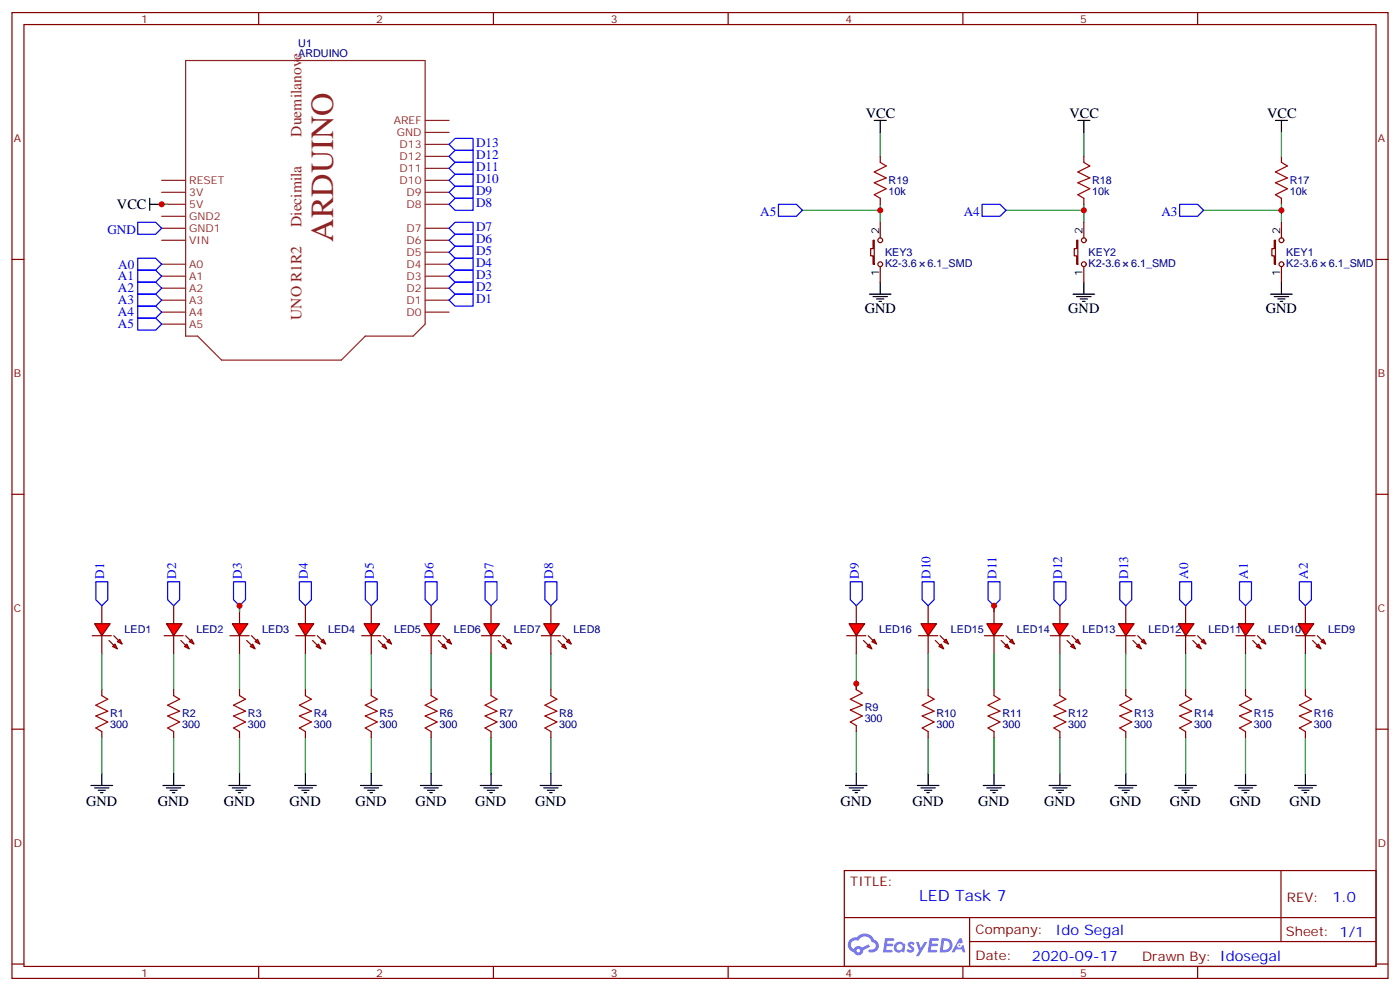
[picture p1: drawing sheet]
<svg xmlns="http://www.w3.org/2000/svg" width="412mm" height="292mm" viewBox="0 0 412 292" stroke-linecap="round" stroke-linejoin="round" font-family="sans-serif">
<g fill="none" stroke="#870000" stroke-width=".35">
<path d="M3.5 3.7h405.4v284.3h-405.4zM7.1 7.2h398.2v277.3h-398.2zM76.2 3.7v3.5M145.3 3.7v3.5M214.5 3.7v3.5M283.6 3.7v3.5M352.8 3.7v3.5M3.5 76.4h3.6M405.3 76.4h3.6M3.5 145.5h3.6M405.3 145.5h3.6M3.5 214.7h3.6"/>
<path d="M405.3 214.7h3.6M248.7 256.3h156.6v28.2h-156.6zM377.3 256.3v20.9M248.7 270.1h156.5M285.6 277.2h119.6M285.6 270.1v14.2M3.5 283.8h3.6M76.2 284.5v3.5M145.3 284.5v3.5M214.5 284.5v3.5M283.6 284.5v3.5M352.8 284.5v3.5"/>
<path d="M405.3 283.8h3.6"/>
</g>
<g fill="#5487ff">
<path d="M267.7 277.5a1.22 1.22 0 0 1 1.7 .2l-.4 .6a.47 .47 0 0 0-.3-.4 .47 .47 0 0 0-.5 .2l.1 .2a1.14 1.14 0 0 1 .8 1.8 1.14 1.14 0 0 1-1.9 0l-.2-.2 .5-.6 .7 .5a.29 .29 0 0 0 .3-.3 .29 .29 0 0 0-.2-.3 1.04 1.04 0 0 1-.6-1.7z"/>
<path d="M260.7 276.2h2.4l.3 .2-.2 .5-1.8 .1-.1 .8h1.5l.3 .4-.3 .4h-1.6l-.2 1.1h1.7l.2 .3-.2 .3-2.6 .1z"/>
<path d="M273.8 276.2h2.4l.3 .2-.1 .5-1.8 .1-.2 .8h1.6l.3 .4-.4 .4-1.6-.1-.1 1.1 1.7 .1 .2 .3-.2 .3-2.6 .1z"/>
<path d="M282.6 276.2h.7l.3 1.3-.6 .3a.69 .69 0 0 0-1 .3 .69 .69 0 0 0 .4 .9 .69 .69 0 0 0 .9-.6l.5-.2 .6 2.2h-.8l-.2-.9h-1.8l-.5 .9h-.8z"/>
<path d="M269.8 277.3h.8l.6 1.8 1.1-1.8h.9l-2.6 4.2h-.8l.9-1.5z"/>
<path d="M277.4 276.2l-.6 4.2h1.3a2.11 2.11 0 0 0 2.5-2.1 2.11 2.11 0 0 0-2.5-2.1zM278.1 277a1.39 1.39 0 0 1 1.7 1.4 1.39 1.39 0 0 1-1.8 1.2h-.3z"/>
<path d="M263.7 277.8a1.54 1.54 0 0 0-.1 2.2 1.54 1.54 0 0 0 2.2 .1l.6 .3 .3-2.3-.2-.3h-.4a1.49 1.49 0 0 0-2.4 0zM264 278.8a.94 .94 0 0 1 1.8 0 .94 .94 0 0 1-1.8 0z"/>
<path d="M250.4 276.6a2.18 2.18 0 0 0 1.1 3.7 1.44 1.44 0 0 0 1.6 .9 1.44 1.44 0 0 0 1.2-1.4l2-1.1-.5-.7-1.9 1a1.47 1.47 0 0 0-2.4 .4 1.39 1.39 0 0 1-.7-1.9 1.39 1.39 0 0 1 2-.5 2.12 2.12 0 0 1 2.2-1.3 2.12 2.12 0 0 1 1.9 1.7 1.14 1.14 0 0 1 1.1 1.4 1.14 1.14 0 0 1-1.7 .7 .43 .43 0 0 0-.5 .4 .43 .43 0 0 0 .4 .5 1.98 1.98 0 0 0 2.5-1.2 1.98 1.98 0 0 0-1.2-2.6 3.1 3.1 0 0 0-5.3-.6l-.9 .1zM252.3 279.9a.55 .55 0 0 1 1.1 0 .55 .55 0 0 1-1.1 0z"/>
<circle cx="282.6" cy="278.3" r=".26"/>
</g>
<g fill="none" stroke="#8c2424" stroke-width=".35">
<path d="M54.7 17.8h70.5v77.6l-3.5 3.6h-14.1l-7.1 7h-35.2l-7.1-7h-3.5zM125.2 39h7.1M125.2 35.5h7.1M47.6 56.6h7.1M47.6 53.1h7.1M125.2 56.6h7.1M125.2 53.1h7.1M125.2 49.6h7.1M125.2 46h7.1M125.2 42.5h7.1M47.6 77.8h7.1M47.6 70.7h7.1"/>
<path d="M47.6 67.2h7.1M47.6 60.1h7.1M47.6 63.7h7.1M125.2 77.8h7.1M125.2 74.3h7.1M125.2 70.7h7.1M125.2 67.2h7.1M125.2 60.1h7.1M47.6 91.9h7.1M47.6 88.4h7.1M47.6 84.8h7.1M47.6 81.3h7.1"/>
<path d="M47.6 95.4h7.1M125.2 91.9h7.1M125.2 88.4h7.1M125.2 84.8h7.1M125.2 81.3h7.1"/>
</g>
<path d="M292.8 178.3v1.8" fill="none" stroke="#008700" stroke-width=".35"/>
<g fill="#f00" stroke="#870000" stroke-width=".35">
<path d="M382.4 183.6h4.6l-2.5 3.5z"/>
<path d="M381.7 187.1h5.6z"/>
</g>
<g fill="#870000" stroke="#870000" stroke-width=".35">
<path d="M388.1 187.1l1.4 1.5z"/>
<path d="M386.6 188.6l1.5 1.4z"/>
</g>
<g fill="#f00" stroke="#870000" stroke-width=".35">
<path d="M389.1 188.9l.7-.7 .7 1.4z"/>
<path d="M387.7 190.3l.7-.7 .7 1.4z"/>
</g>
<path d="M384.5 178.3v5.3M384.5 187.1v5.3" fill="none" stroke="#870000" stroke-width=".35"/>
<path d="M381.4 231.2h6.3M382.4 232h4.2M383.5 232.7h2.1M384.2 233.4h.7M384.5 227.7v3.5" fill="none" stroke="#000" stroke-width=".35"/>
<path d="M384.5 192.4v10.6M384.5 217.1v10.6" fill="none" stroke="#008700" stroke-width=".35"/>
<path d="M382.8 171.3h3.5v5.3l-1.8 1.7-1.7-1.7z" fill="none" stroke="#00f" stroke-width=".35"/>
<g fill="#f00" stroke="#870000" stroke-width=".35">
<path d="M364.8 183.6h4.6l-2.5 3.5z"/>
<path d="M364.1 187.1h5.6z"/>
</g>
<g fill="#870000" stroke="#870000" stroke-width=".35">
<path d="M370.4 187.1l1.4 1.5z"/>
<path d="M369 188.6l1.4 1.4z"/>
</g>
<g fill="#f00" stroke="#870000" stroke-width=".35">
<path d="M371.5 188.9l.7-.7 .7 1.4z"/>
<path d="M370.8 189.6l.7 1.4-1.4-.7z"/>
</g>
<path d="M366.9 178.3v5.3M366.9 187.1v5.3" fill="none" stroke="#870000" stroke-width=".35"/>
<path d="M363.7 231.2h6.4M364.8 232h4.2M365.8 232.7h2.1M366.5 233.4h.7M366.9 227.7v3.5" fill="none" stroke="#000" stroke-width=".35"/>
<path d="M366.9 192.4v10.6M366.9 217.1v10.6" fill="none" stroke="#008700" stroke-width=".35"/>
<path d="M365.1 171.3h3.6v5.3l-1.8 1.7-1.8-1.7z" fill="none" stroke="#00f" stroke-width=".35"/>
<g fill="#f00" stroke="#870000" stroke-width=".35">
<path d="M347.1 183.6h4.6l-2.5 3.5z"/>
<path d="M346.4 187.1h5.7z"/>
</g>
<g fill="#870000" stroke="#870000" stroke-width=".35">
<path d="M352.8 187.1l1.4 1.5z"/>
<path d="M351.4 188.6l1.4 1.4z"/>
</g>
<g fill="#f00" stroke="#870000" stroke-width=".35">
<path d="M353.8 188.9l.7-.7 .7 1.4z"/>
<path d="M352.4 190.3l.7-.7 .7 1.4z"/>
</g>
<path d="M349.2 178.3v5.3M349.2 187.1v5.3" fill="none" stroke="#870000" stroke-width=".35"/>
<path d="M346.1 231.2h6.3M347.1 232h4.3M348.2 232.7h2.1M348.9 233.4h.7M349.2 227.7v3.5" fill="none" stroke="#000" stroke-width=".35"/>
<path d="M349.2 192.4v10.6M349.2 217.1v10.6" fill="none" stroke="#008700" stroke-width=".35"/>
<path d="M347.5 171.3h3.5v5.3l-1.8 1.7-1.7-1.7z" fill="none" stroke="#00f" stroke-width=".35"/>
<g fill="#f00" stroke="#870000" stroke-width=".35">
<path d="M329.5 183.6h4.6l-2.5 3.5z"/>
<path d="M328.8 187.1h5.6z"/>
</g>
<g fill="#870000" stroke="#870000" stroke-width=".35">
<path d="M335.1 187.1l1.4 1.5z"/>
<path d="M333.7 188.6l1.4 1.4z"/>
</g>
<g fill="#f00" stroke="#870000" stroke-width=".35">
<path d="M336.2 188.9l.7-.7 .7 1.4z"/>
<path d="M334.8 190.3l.7-.7 .7 1.4z"/>
</g>
<path d="M331.6 178.3v5.3M331.6 187.1v5.3" fill="none" stroke="#870000" stroke-width=".35"/>
<path d="M328.4 231.2h6.4M329.5 232h4.2M330.6 232.7h2.1M331.3 233.4h.7M331.6 227.7v3.5" fill="none" stroke="#000" stroke-width=".35"/>
<path d="M331.6 192.4v10.6M331.6 217.1v10.6" fill="none" stroke="#008700" stroke-width=".35"/>
<path d="M329.8 171.3h3.6v5.3l-1.8 1.7-1.8-1.7z" fill="none" stroke="#00f" stroke-width=".35"/>
<g fill="#f00" stroke="#870000" stroke-width=".35">
<path d="M310.1 183.6h4.6l-2.5 3.5z"/>
<path d="M309.4 187.1h5.6z"/>
</g>
<g fill="#870000" stroke="#870000" stroke-width=".35">
<path d="M315.7 187.1l1.4 1.5z"/>
<path d="M314.3 188.6l1.4 1.4z"/>
</g>
<g fill="#f00" stroke="#870000" stroke-width=".35">
<path d="M316.8 188.9l.7-.7 .7 1.4z"/>
<path d="M316.1 189.6l.7 1.4-1.4-.7z"/>
</g>
<path d="M312.2 178.3v5.3M312.2 187.1v5.3" fill="none" stroke="#870000" stroke-width=".35"/>
<path d="M309 231.2h6.4M310.1 232h4.2M311.1 232.7h2.2M311.9 233.4h.7M312.2 227.7v3.5" fill="none" stroke="#000" stroke-width=".35"/>
<path d="M312.2 192.4v10.6M312.2 217.1v10.6" fill="none" stroke="#008700" stroke-width=".35"/>
<path d="M310.4 171.3h3.6v5.3l-1.8 1.7-1.8-1.7z" fill="none" stroke="#00f" stroke-width=".35"/>
<g fill="#f00" stroke="#870000" stroke-width=".35">
<path d="M290.7 183.6h4.6l-2.5 3.5z"/>
<path d="M290 187.1h5.6z"/>
</g>
<g fill="#870000" stroke="#870000" stroke-width=".35">
<path d="M296.3 187.1l1.4 1.5z"/>
<path d="M294.9 188.6l1.4 1.4z"/>
</g>
<g fill="#f00" stroke="#870000" stroke-width=".35">
<path d="M298.1 188.2l.7 1.4-1.4-.7z"/>
<path d="M296.7 189.6l.7 1.4-1.4-.7z"/>
</g>
<path d="M292.8 178.3v5.3M292.8 187.1v5.3" fill="none" stroke="#870000" stroke-width=".35"/>
<path d="M289.6 231.2h6.4M290.7 232h4.2M291.7 232.7h2.2M292.5 233.4h.7M292.8 227.7v3.5" fill="none" stroke="#000" stroke-width=".35"/>
<path d="M292.8 192.4v10.6M292.8 217.1v10.6" fill="none" stroke="#008700" stroke-width=".35"/>
<path d="M291 171.3h3.6v5.3l-1.8 1.7-1.8-1.7z" fill="none" stroke="#00f" stroke-width=".35"/>
<g fill="#f00" stroke="#870000" stroke-width=".35">
<path d="M271.3 183.6h4.6l-2.5 3.5z"/>
<path d="M270.6 187.1h5.6z"/>
</g>
<g fill="#870000" stroke="#870000" stroke-width=".35">
<path d="M276.9 187.1l1.4 1.5z"/>
<path d="M275.5 188.6l1.4 1.4z"/>
</g>
<g fill="#f00" stroke="#870000" stroke-width=".35">
<path d="M278 188.9l.7-.7 .7 1.4z"/>
<path d="M276.6 190.3l.7-.7 .7 1.4z"/>
</g>
<path d="M273.4 178.3v5.3M273.4 187.1v5.3" fill="none" stroke="#870000" stroke-width=".35"/>
<path d="M249.1 231.2h6.3M250.1 232h4.3M251.2 232.7h2.1M251.9 233.4h.7M252.2 227.7v3.5M270.2 231.2h6.4M271.3 232h4.2M272.3 232.7h2.2M273 233.4h.8M273.4 227.7v3.5" fill="none" stroke="#000" stroke-width=".35"/>
<path d="M252.2 192.4v10.6M273.4 192.4v10.6M252.2 215.4v12.3M273.4 217.1v10.6" fill="none" stroke="#008700" stroke-width=".35"/>
<path d="M250.5 171.3h3.5v5.3l-1.8 1.7-1.7-1.7zM271.6 171.3h3.6v5.3l-1.8 1.7-1.8-1.7z" fill="none" stroke="#00f" stroke-width=".35"/>
<g fill="#f00" stroke="#870000" stroke-width=".35">
<path d="M250.1 183.6h4.6l-2.5 3.5z"/>
<path d="M249.4 187.1h5.7z"/>
</g>
<g fill="#870000" stroke="#870000" stroke-width=".35">
<path d="M255.8 187.1l1.4 1.5z"/>
<path d="M254.4 188.6l1.4 1.4z"/>
</g>
<g fill="#f00" stroke="#870000" stroke-width=".35">
<path d="M256.8 188.9l.7-.7 .7 1.4z"/>
<path d="M256.1 189.6l.7 1.4-1.4-.7z"/>
</g>
<path d="M252.2 178.3v5.3M252.2 187.1v5.3" fill="none" stroke="#870000" stroke-width=".35"/>
<g fill="#f00" stroke="#870000" stroke-width=".35">
<path d="M27.9 183.6h4.6l-2.5 3.5z"/>
<path d="M27.2 187.1h5.6z"/>
</g>
<g fill="#870000" stroke="#870000" stroke-width=".35">
<path d="M33.5 187.1l1.4 1.5z"/>
<path d="M32.1 188.6l1.4 1.4z"/>
</g>
<g fill="#f00" stroke="#870000" stroke-width=".35">
<path d="M34.6 188.9l.7-.7 .7 1.4z"/>
<path d="M33.2 190.3l.7-.7 .7 1.4z"/>
</g>
<path d="M30 178.3v5.3M30 187.1v5.3M30 203v1.8M30 215.4v1.7" fill="none" stroke="#870000" stroke-width=".35"/>
<path d="M26.8 231.2h6.4M27.9 232h4.2M28.9 232.7h2.1M29.6 233.4h.7M30 227.7v3.5M48 231.2h6.3M49 232h4.3M50.1 232.7h2.1M50.8 233.4h.7M51.2 227.7v3.5" fill="none" stroke="#000" stroke-width=".35"/>
<path d="M30 204.8l1.7 1-3.5 1.8 3.5 1.8-3.5 1.4 3.5 1.7-3.5 1.8 1.8 1.1" fill="none" stroke="#a10000" stroke-width=".35"/>
<path d="M30 192.4v10.6M51.2 192.4v10.6M30 217.1v10.6M51.2 217.1v10.6" fill="none" stroke="#008700" stroke-width=".35"/>
<path d="M28.2 171.3h3.5v5.3l-1.7 1.7-1.8-1.7zM49.4 171.3h3.5v5.3l-1.7 1.7-1.8-1.7z" fill="none" stroke="#00f" stroke-width=".35"/>
<g fill="#f00" stroke="#870000" stroke-width=".35">
<path d="M49 183.6h4.6l-2.4 3.5z"/>
<path d="M48.3 187.1h5.7z"/>
</g>
<g fill="#870000" stroke="#870000" stroke-width=".35">
<path d="M54.7 187.1l1.4 1.5z"/>
<path d="M53.3 188.6l1.4 1.4z"/>
</g>
<g fill="#f00" stroke="#870000" stroke-width=".35">
<path d="M55.7 188.9l.7-.7 .7 1.4z"/>
<path d="M55 189.6l.7 1.4-1.4-.7z"/>
</g>
<path d="M51.2 178.3v5.3M51.2 187.1v5.3" fill="none" stroke="#870000" stroke-width=".35"/>
<path d="M68.8 171.3h3.5v5.3l-1.7 1.7-1.8-1.7z" fill="none" stroke="#00f" stroke-width=".35"/>
<path d="M70.6 192.4v10.6M70.6 217.1v10.6" fill="none" stroke="#008700" stroke-width=".35"/>
<path d="M67.4 231.2h6.3M68.4 232h4.3M69.5 232.7h2.1M70.2 233.4h.7M70.6 227.7v3.5" fill="none" stroke="#000" stroke-width=".35"/>
<g fill="#f00" stroke="#870000" stroke-width=".35">
<path d="M68.4 183.6h4.6l-2.4 3.5z"/>
<path d="M67.7 187.1h5.7z"/>
</g>
<g fill="#870000" stroke="#870000" stroke-width=".35">
<path d="M74.1 187.1l1.4 1.5z"/>
<path d="M72.7 188.6l1.4 1.4z"/>
</g>
<g fill="#f00" stroke="#870000" stroke-width=".35">
<path d="M75.1 188.9l.7-.7 .8 1.4z"/>
<path d="M73.7 190.3l.7-.7 .7 1.4z"/>
</g>
<path d="M70.6 178.3v5.3M70.6 187.1v5.3" fill="none" stroke="#870000" stroke-width=".35"/>
<path d="M88.2 171.3h3.5v5.3l-1.7 1.7-1.8-1.7z" fill="none" stroke="#00f" stroke-width=".35"/>
<path d="M90 192.4v10.6M90 217.1v10.6" fill="none" stroke="#008700" stroke-width=".35"/>
<path d="M86.8 231.2h6.3M87.8 232h4.3M88.9 232.7h2.1M89.6 233.4h.7M90 227.7v3.5" fill="none" stroke="#000" stroke-width=".35"/>
<g fill="#f00" stroke="#870000" stroke-width=".35">
<path d="M87.8 183.6h4.6l-2.4 3.5z"/>
<path d="M87.1 187.1h5.7z"/>
</g>
<g fill="#870000" stroke="#870000" stroke-width=".35">
<path d="M93.5 187.1l1.4 1.5z"/>
<path d="M92.1 188.6l1.4 1.4z"/>
</g>
<g fill="#f00" stroke="#870000" stroke-width=".35">
<path d="M94.5 188.9l.7-.7 .8 1.4z"/>
<path d="M93.8 189.6l.7 1.4-1.4-.7z"/>
</g>
<path d="M90 178.3v5.3M90 187.1v5.3" fill="none" stroke="#870000" stroke-width=".35"/>
<path d="M107.6 171.3h3.5v5.3l-1.7 1.7-1.8-1.7z" fill="none" stroke="#00f" stroke-width=".35"/>
<path d="M109.4 192.4v10.6M109.4 217.1v10.6" fill="none" stroke="#008700" stroke-width=".35"/>
<path d="M106.2 231.2h6.3M107.2 232h4.3M108.3 232.7h2.1M109 233.4h.7M109.4 227.7v3.5" fill="none" stroke="#000" stroke-width=".35"/>
<g fill="#f00" stroke="#870000" stroke-width=".35">
<path d="M107.2 183.6h4.6l-2.4 3.5z"/>
<path d="M106.5 187.1h5.7z"/>
</g>
<g fill="#870000" stroke="#870000" stroke-width=".35">
<path d="M112.9 187.1l1.4 1.5z"/>
<path d="M111.5 188.6l1.4 1.4z"/>
</g>
<g fill="#f00" stroke="#870000" stroke-width=".35">
<path d="M113.9 188.9l.8-.7 .7 1.4z"/>
<path d="M112.5 190.3l.7-.7 .7 1.4z"/>
</g>
<path d="M109.4 178.3v5.3M109.4 187.1v5.3" fill="none" stroke="#870000" stroke-width=".35"/>
<path d="M125.2 171.3h3.6v5.3l-1.8 1.7-1.8-1.7z" fill="none" stroke="#00f" stroke-width=".35"/>
<path d="M127 192.4v10.6M127 217.1v10.6" fill="none" stroke="#008700" stroke-width=".35"/>
<path d="M123.8 231.2h6.4M124.9 232h4.2M125.9 232.7h2.2M126.6 233.4h.8M127 227.7v3.5" fill="none" stroke="#000" stroke-width=".35"/>
<g fill="#f00" stroke="#870000" stroke-width=".35">
<path d="M124.9 183.6h4.6l-2.5 3.5z"/>
<path d="M124.2 187.1h5.6z"/>
</g>
<g fill="#870000" stroke="#870000" stroke-width=".35">
<path d="M130.5 187.1l1.4 1.5z"/>
<path d="M129.1 188.6l1.4 1.4z"/>
</g>
<g fill="#f00" stroke="#870000" stroke-width=".35">
<path d="M131.6 188.9l.7-.7 .7 1.4z"/>
<path d="M130.9 189.6l.7 1.4-1.4-.7z"/>
</g>
<path d="M127 178.3v5.3M127 187.1v5.3" fill="none" stroke="#870000" stroke-width=".35"/>
<path d="M142.9 171.3h3.5v5.3l-1.8 1.7-1.7-1.7z" fill="none" stroke="#00f" stroke-width=".35"/>
<path d="M144.6 192.4v10.6M144.6 217.1v10.6" fill="none" stroke="#008700" stroke-width=".35"/>
<path d="M141.5 231.2h6.3M142.5 232h4.3M143.6 232.7h2.1M144.3 233.4h.7M144.6 227.7v3.5" fill="none" stroke="#000" stroke-width=".35"/>
<g fill="#f00" stroke="#870000" stroke-width=".35">
<path d="M142.5 183.6h4.6l-2.5 3.5z"/>
<path d="M141.8 187.1h5.7z"/>
</g>
<g fill="#870000" stroke="#870000" stroke-width=".35">
<path d="M148.2 187.1l1.4 1.5z"/>
<path d="M146.8 188.6l1.4 1.4z"/>
</g>
<g fill="#f00" stroke="#870000" stroke-width=".35">
<path d="M149.2 188.9l.7-.7 .7 1.4z"/>
<path d="M148.5 189.6l.7 1.4-1.4-.7z"/>
</g>
<path d="M144.6 178.3v5.3M144.6 187.1v5.3" fill="none" stroke="#870000" stroke-width=".35"/>
<path d="M160.5 171.3h3.5v5.3l-1.7 1.7-1.8-1.7z" fill="none" stroke="#00f" stroke-width=".35"/>
<path d="M162.3 192.4v10.6M162.3 217.1v10.6" fill="none" stroke="#008700" stroke-width=".35"/>
<path d="M159.1 231.2h6.4M160.2 232h4.2M161.2 232.7h2.1M161.9 233.4h.7M162.3 227.7v3.5" fill="none" stroke="#000" stroke-width=".35"/>
<g fill="#f00" stroke="#870000" stroke-width=".35">
<path d="M160.2 183.6h4.5l-2.4 3.5z"/>
<path d="M159.5 187.1h5.6z"/>
</g>
<g fill="#870000" stroke="#870000" stroke-width=".35">
<path d="M165.8 187.1l1.4 1.5z"/>
<path d="M164.4 188.6l1.4 1.4z"/>
</g>
<g fill="#f00" stroke="#870000" stroke-width=".35">
<path d="M166.9 188.9l.7-.7 .7 1.4z"/>
<path d="M165.5 190.3l.7-.7 .7 1.4z"/>
</g>
<g fill="none" stroke="#870000" stroke-width=".35">
<path d="M259.3 46v1.8M259.3 58.4v1.7M319.3 46v1.8M319.3 58.4v1.7M377.5 46v1.8M377.5 58.4v1.7M257.2 70.7h.3v7.1h-.3v-2.5h-.7v-2.1h.7zM259.3 65.4v4.6M259.3 78.5v4.6M317.1 70.7h.4v7.1h-.4v-2.5h-.7v-2.1h.7zM319.3 65.4v4.6M319.3 78.5v4.6"/>
<path d="M375.4 70.7h.3v7.1h-.3v-2.5h-.8v-2.1h.8zM377.5 65.4v4.6M377.5 78.5v4.6M162.3 178.3v5.3M162.3 187.1v5.3M51.2 203v1.8M51.2 215.4v1.7M70.6 203v1.8M70.6 215.4v1.7M90 203v1.8M90 215.4v1.7M109.4 203v1.8"/>
<path d="M109.4 215.4v1.7M127 203v1.8M127 215.4v1.7M144.6 203v1.8M144.6 215.4v1.7M162.3 203v1.8M162.3 215.4v1.7M252.2 201.3v1.7M252.2 213.6v1.8M273.4 203v1.8M273.4 215.4v1.7M292.8 203v1.8"/>
<path d="M292.8 215.4v1.7M312.2 203v1.8M312.2 215.4v1.7M331.6 203v1.8M331.6 215.4v1.7M349.2 203v1.8M349.2 215.4v1.7M366.9 203v1.8M366.9 215.4v1.7M384.5 203v1.8M384.5 215.4v1.7"/>
<circle cx="259.3" cy="70.7" r=".71"/>
<circle cx="259.3" cy="77.8" r=".71"/>
<circle cx="319.3" cy="70.7" r=".71"/>
<circle cx="319.3" cy="77.8" r=".71"/>
<circle cx="377.5" cy="70.7" r=".71"/>
<circle cx="377.5" cy="77.8" r=".71"/>
</g>
<path d="M259.3 39v7M319.3 39v7M377.5 39v7M47.6 60.1h1.8M236.4 61.9h22.9M259.3 60.1v5.3M296.3 61.9h23M319.3 60.1v5.3M354.5 61.9h23M377.5 60.1v5.3M70.6 178.3v1.8" fill="none" stroke="#008700" stroke-width=".35"/>
<g fill="none" stroke="#00f" stroke-width=".35">
<path d="M132.3 56.6l1.8-1.7h5.2v3.5h-5.2zM132.3 53.1l1.8-1.8h5.2v3.6h-5.2zM132.3 49.6l1.8-1.8h5.2v3.5h-5.2zM132.3 46l1.8-1.7h5.2v3.5h-5.2zM132.3 42.5l1.8-1.8h5.2v3.6h-5.2zM40.6 76h5.3l1.7 1.8-1.7 1.8h-5.3zM40.6 79.6h5.3l1.7 1.7-1.7 1.8h-5.3zM40.6 65.4h5.3l1.7 1.8-1.7 1.8h-5.3zM132.3 77.8l1.8-1.8h5.2v3.6h-5.2zM132.3 74.3l1.8-1.8h5.2v3.5h-5.2zM132.3 70.7l1.8-1.7h5.2v3.5h-5.2zM132.3 67.2l1.8-1.8h5.2v3.6h-5.2z"/>
<path d="M132.3 60.1l1.8-1.7h5.2v3.5h-5.2zM134.1 79.6h5.2v3.5h-5.2l-1.8-1.8zM229.3 60.1h5.3l1.8 1.8-1.8 1.8h-5.3zM289.3 60.1h5.3l1.7 1.8-1.7 1.8h-5.3zM347.5 60.1h5.3l1.7 1.8-1.7 1.8h-5.3zM40.6 83.1h5.3l1.7 1.7-1.7 1.8h-5.3zM40.6 86.6h5.3l1.7 1.8-1.7 1.7h-5.3zM40.6 90.1h5.3l1.7 1.8-1.7 1.8h-5.3zM40.6 93.7h5.3l1.7 1.7-1.7 1.8h-5.3zM132.3 88.4l1.8-1.8h5.2v3.5h-5.2zM132.3 84.8l1.8-1.7h5.2v3.5h-5.2z"/>
</g>
<g fill="none" stroke="#000" stroke-width=".35">
<path d="M257.5 35.5h3.6M259.3 35.5v3.5M317.5 35.5h3.5M319.3 35.5v3.5M375.7 35.5h3.5M377.5 35.5v3.5M44.1 58.4v3.5M44.1 60.1h3.5M256.1 86.6h6.4M257.2 87.3h4.2M258.2 88h2.1M258.9 88.7h.7"/>
<path d="M259.3 83.1v3.5M316.1 86.6h6.3M317.1 87.3h4.3M318.2 88h2.1M318.9 88.7h.7M319.3 83.1v3.5M374.3 86.6h6.3M375.4 87.3h4.2M376.4 88h2.1M377.1 88.7h.7M377.5 83.1v3.5"/>
</g>
<g fill="none" stroke="#a10000" stroke-width=".35">
<path d="M259.3 47.8l1.8 1.1-3.6 1.7 3.6 1.8-3.6 1.4 3.6 1.8-3.6 1.7 1.8 1.1M319.3 47.8l1.7 1.1-3.5 1.7 3.5 1.8-3.5 1.4 3.5 1.8-3.5 1.7 1.8 1.1M377.5 47.8l1.7 1.1-3.5 1.7 3.5 1.8-3.5 1.4 3.5 1.8-3.5 1.7 1.8 1.1M51.2 204.8l1.7 1-3.5 1.8 3.5 1.8-3.5 1.4 3.5 1.7-3.5 1.8 1.8 1.1M70.6 204.8l1.7 1-3.5 1.8 3.5 1.8-3.5 1.4 3.5 1.7-3.5 1.8 1.8 1.1M90 204.8l1.7 1-3.5 1.8 3.5 1.8-3.5 1.4 3.5 1.7-3.5 1.8 1.8 1.1M109.4 204.8l1.7 1-3.5 1.8 3.5 1.8-3.5 1.4 3.5 1.7-3.5 1.8 1.8 1.1M127 204.8l1.8 1-3.6 1.8 3.6 1.8-3.6 1.4 3.6 1.7-3.6 1.8 1.8 1.1M144.6 204.8l1.8 1-3.5 1.8 3.5 1.8-3.5 1.4 3.5 1.7-3.5 1.8 1.7 1.1M162.3 204.8l1.7 1-3.5 1.8 3.5 1.8-3.5 1.4 3.5 1.7-3.5 1.8 1.8 1.1M252.2 203l1.8 1.1-3.5 1.7 3.5 1.8-3.5 1.4 3.5 1.8-3.5 1.7 1.7 1.1M273.4 204.8l1.8 1-3.6 1.8 3.6 1.8-3.6 1.4 3.6 1.7-3.6 1.8 1.8 1.1"/>
<path d="M292.8 204.8l1.8 1-3.6 1.8 3.6 1.8-3.6 1.4 3.6 1.7-3.6 1.8 1.8 1.1M312.2 204.8l1.8 1-3.6 1.8 3.6 1.8-3.6 1.4 3.6 1.7-3.6 1.8 1.8 1.1M331.6 204.8l1.8 1-3.6 1.8 3.6 1.8-3.6 1.4 3.6 1.7-3.6 1.8 1.8 1.1M349.2 204.8l1.8 1-3.5 1.8 3.5 1.8-3.5 1.4 3.5 1.7-3.5 1.8 1.7 1.1M366.9 204.8l1.8 1-3.6 1.8 3.6 1.8-3.6 1.4 3.6 1.7-3.6 1.8 1.8 1.1M384.5 204.8l1.8 1-3.5 1.8 3.5 1.8-3.5 1.4 3.5 1.7-3.5 1.8 1.7 1.1"/>
</g>
<g fill="#c00">
<circle cx="292.8" cy="178.3" r=".88"/>
<circle cx="70.6" cy="178.3" r=".88"/>
<circle cx="377.5" cy="61.9" r=".88"/>
<circle cx="319.3" cy="61.9" r=".88"/>
<circle cx="259.3" cy="61.9" r=".88"/>
<circle cx="252.2" cy="201.3" r=".88"/>
<circle cx="47.6" cy="60.1" r=".88"/>
</g>
<text font-size="9.5" fill="#8d2323" x="98.2" y="71.1" transform="rotate(-90 98.2 71.1)">ARDUINO</text>
<g font-size="4.6" fill="#8d2323">
<text x="88.8" y="40.2" transform="rotate(-90 88.8 40.2)">Duemilanove</text>
<text x="88.8" y="66.8" transform="rotate(-90 88.8 66.8)">Diecimila</text>
<text x="88.8" y="94.2" transform="rotate(-90 88.8 94.2)">UNO R1R2</text>
</g>
<text font-size="4.6" fill="#00f" x="270.8" y="265.3">LED Task 7</text>
<g font-size="4.2">
<text x="255.1" y="34.7">VCC</text>
<text x="315" y="34.7">VCC</text>
<text x="373.2" y="34.7">VCC</text>
<text x="34.5" y="61.6">VCC</text>
<text x="254.7" y="92.3">GND</text>
<text x="314.7" y="92.3">GND</text>
<text x="372.9" y="92.3">GND</text>
<text x="25.3" y="237.4">GND</text>
<text x="46.5" y="237.4">GND</text>
<text x="65.9" y="237.4">GND</text>
<text x="85.3" y="237.4">GND</text>
<text x="104.7" y="237.4">GND</text>
<text x="122.4" y="237.4">GND</text>
<text x="140" y="237.4">GND</text>
<text x="157.6" y="237.4">GND</text>
<text x="247.6" y="237.4">GND</text>
<text x="268.8" y="237.4">GND</text>
<text x="288.2" y="237.4">GND</text>
<text x="307.6" y="237.4">GND</text>
<text x="327" y="237.4">GND</text>
<text x="344.6" y="237.4">GND</text>
<text x="362.2" y="237.4">GND</text>
<text x="379.9" y="237.4">GND</text>
</g>
<g font-size="4.2" fill="#00f">
<text x="392.5" y="265.6">1.0</text>
<text x="310.9" y="275.1">Ido Segal</text>
<text x="304" y="282.9">2020-09-17</text>
</g>
<g font-size="3.9" fill="#00f">
<text x="140.2" y="46.8">D12</text>
<text x="140.2" y="43.2">D13</text>
<text x="140.2" y="53.8">D10</text>
<text x="140.2" y="50.3">D11</text>
<text x="140.2" y="57.3">D9</text>
<text x="140.2" y="60.9">D8</text>
<text x="223.9" y="63.7">A5</text>
<text x="283.9" y="63.7">A4</text>
<text x="342.1" y="63.7">A3</text>
<text x="31.7" y="69">GND</text>
<text x="140.2" y="71.4">D6</text>
<text x="140.2" y="67.9">D7</text>
<text x="140.2" y="75">D5</text>
<text x="34.7" y="82.6">A1</text>
<text x="34.8" y="79.1">A0</text>
<text x="140.2" y="82">D3</text>
<text x="140.2" y="78.5">D4</text>
<text x="34.7" y="89.6">A3</text>
<text x="34.7" y="86.1">A2</text>
<text x="140.2" y="89.1">D1</text>
<text x="140.2" y="85.6">D2</text>
<text x="34.7" y="93.2">A4</text>
<text x="34.7" y="96.7">A5</text>
<text x="30.7" y="170.4" transform="rotate(-90 30.7 170.4)">D1</text>
<text x="51.9" y="170.4" transform="rotate(-90 51.9 170.4)">D2</text>
<text x="71.3" y="170.4" transform="rotate(-90 71.3 170.4)">D3</text>
<text x="90.7" y="170.4" transform="rotate(-90 90.7 170.4)">D4</text>
<text x="110.1" y="170.4" transform="rotate(-90 110.1 170.4)">D5</text>
<text x="127.7" y="170.4" transform="rotate(-90 127.7 170.4)">D6</text>
<text x="145.4" y="170.4" transform="rotate(-90 145.4 170.4)">D7</text>
<text x="163" y="170.4" transform="rotate(-90 163 170.4)">D8</text>
<text x="252.9" y="170.4" transform="rotate(-90 252.9 170.4)">D9</text>
<text x="274.1" y="170.4" transform="rotate(-90 274.1 170.4)">D10</text>
<text x="293.5" y="170.4" transform="rotate(-90 293.5 170.4)">D11</text>
<text x="312.9" y="170.4" transform="rotate(-90 312.9 170.4)">D12</text>
<text x="332.3" y="170.4" transform="rotate(-90 332.3 170.4)">D13</text>
<text x="350" y="170.4" transform="rotate(-90 350 170.4)">A0</text>
<text x="367.6" y="170.4" transform="rotate(-90 367.6 170.4)">A1</text>
<text x="385.2" y="170.4" transform="rotate(-90 385.2 170.4)">A2</text>
</g>
<g font-size="3.9" fill="#800">
<text x="250.5" y="260.9">TITLE:</text>
<text x="379.1" y="265.6">REV:</text>
<text x="287.4" y="275.1">Company:</text>
<text x="378.7" y="275.7">Sheet: 1/1</text>
<text x="287.4" y="282.8">Date:</text>
<text x="336.4" y="282.8">Drawn By: Idosegal</text>
</g>
<g font-size="3.2" fill="#800">
<text x="41.6" y="6.7">1</text>
<text x="110.8" y="6.7">2</text>
<text x="179.9" y="6.7">3</text>
<text x="249.1" y="6.7">4</text>
<text x="318.2" y="6.7">5</text>
<text x="4.1" y="41.8">A</text>
<text x="405.9" y="41.8">A</text>
<text x="4.1" y="110.9">B</text>
<text x="405.9" y="110.9">B</text>
<text x="4.1" y="180.1">C</text>
<text x="405.9" y="180.1">C</text>
<text x="4.1" y="249.2">D</text>
<text x="405.9" y="249.2">D</text>
<text x="41.6" y="287.5">1</text>
<text x="110.8" y="287.5">2</text>
<text x="179.9" y="287.5">3</text>
<text x="249.1" y="287.5">4</text>
<text x="318.2" y="287.5">5</text>
</g>
<g font-size="3.2" fill="#000080">
<text x="87.9" y="16.8">ARDUINO</text>
<text x="87.9" y="13.8">U1</text>
<text x="261.8" y="57.5">10k</text>
<text x="261.8" y="54.2">R19</text>
<text x="321.7" y="57.5">10k</text>
<text x="321.7" y="54.2">R18</text>
<text x="379.9" y="57.5">10k</text>
<text x="379.9" y="54.2">R17</text>
<text x="260.7" y="75.4">KEY3</text>
<text x="320.7" y="75.4">KEY2</text>
<text x="378.9" y="75.4">KEY1</text>
<text x="260.7" y="78.6">K2-3.6</text>
<text x="273.2" y="78.6">6.1_SMD</text>
<text x="320.7" y="78.6">K2-3.6</text>
<text x="333.2" y="78.6">6.1_SMD</text>
<text x="378.9" y="78.6">K2-3.6</text>
<text x="391.4" y="78.6">6.1_SMD</text>
<text x="36.7" y="186.4">LED1</text>
<text x="57.9" y="186.4">LED2</text>
<text x="77.3" y="186.4">LED3</text>
<text x="96.7" y="186.4">LED4</text>
<text x="116.1" y="186.4">LED5</text>
<text x="133.7" y="186.4">LED6</text>
<text x="151.3" y="186.4">LED7</text>
<text x="169" y="186.4">LED8</text>
<text x="258.9" y="186.4">LED16</text>
<text x="280.1" y="186.4">LED15</text>
<text x="299.5" y="186.4">LED14</text>
<text x="318.9" y="186.4">LED13</text>
<text x="338.3" y="186.4">LED12</text>
<text x="356" y="186.4">LED11</text>
<text x="373.6" y="186.4">LED10</text>
<text x="391.2" y="186.4">LED9</text>
<text x="254.7" y="209.4">R9</text>
<text x="32.5" y="214.3">300</text>
<text x="32.5" y="211.1">R1</text>
<text x="53.6" y="214.3">300</text>
<text x="53.6" y="211.1">R2</text>
<text x="73" y="214.3">300</text>
<text x="73" y="211.1">R3</text>
<text x="92.4" y="214.3">300</text>
<text x="92.4" y="211.1">R4</text>
<text x="111.8" y="214.3">300</text>
<text x="111.8" y="211.1">R5</text>
<text x="129.5" y="214.3">300</text>
<text x="129.5" y="211.1">R6</text>
<text x="147.1" y="214.3">300</text>
<text x="147.1" y="211.1">R7</text>
<text x="164.7" y="214.3">300</text>
<text x="164.7" y="211.1">R8</text>
<text x="254.7" y="212.5">300</text>
<text x="275.9" y="214.3">300</text>
<text x="275.9" y="211.1">R10</text>
<text x="295.3" y="214.3">300</text>
<text x="295.3" y="211.1">R11</text>
<text x="314.7" y="214.3">300</text>
<text x="314.7" y="211.1">R12</text>
<text x="334.1" y="214.3">300</text>
<text x="334.1" y="211.1">R13</text>
<text x="351.7" y="214.3">300</text>
<text x="351.7" y="211.1">R14</text>
<text x="369.4" y="214.3">300</text>
<text x="369.4" y="211.1">R15</text>
<text x="387" y="214.3">300</text>
<text x="387" y="211.1">R16</text>
</g>
<g font-size="3.2" fill="#8d2323">
<text x="116" y="36.5">AREF</text>
<text x="116.9" y="40">GND</text>
<text x="117.7" y="47.1">D12</text>
<text x="117.7" y="43.6">D13</text>
<text x="117.7" y="50.6">D11</text>
<text x="55.7" y="57.7">3V</text>
<text x="55.7" y="54.2">RESET</text>
<text x="117.7" y="54.2">D10</text>
<text x="119.7" y="57.7">D9</text>
<text x="55.7" y="64.7">GND2</text>
<text x="55.7" y="61.2">5V</text>
<text x="119.7" y="61.2">D8</text>
<text x="55.7" y="71.8">VIN</text>
<text x="55.7" y="68.3">GND1</text>
<text x="119.7" y="71.8">D6</text>
<text x="119.7" y="68.3">D7</text>
<text x="119.7" y="75.3">D5</text>
<text x="55.7" y="82.4">A1</text>
<text x="55.7" y="78.8">A0</text>
<text x="119.7" y="82.4">D3</text>
<text x="119.7" y="78.8">D4</text>
<text x="55.7" y="89.4">A3</text>
<text x="55.7" y="85.9">A2</text>
<text x="119.7" y="89.4">D1</text>
<text x="119.7" y="85.9">D2</text>
<text x="55.7" y="93">A4</text>
<text x="119.7" y="93">D0</text>
<text x="55.7" y="96.5">A5</text>
</g>
<g font-size="3.2">
<text x="258.9" y="69" transform="rotate(-90 258.9 69)">2</text>
<text x="318.9" y="69" transform="rotate(-90 318.9 69)">2</text>
<text x="377.1" y="69" transform="rotate(-90 377.1 69)">2</text>
<text x="258.9" y="81.2" transform="rotate(-90 258.9 81.2)">1</text>
<text x="318.9" y="81.2" transform="rotate(-90 318.9 81.2)">1</text>
<text x="377.1" y="81.2" transform="rotate(-90 377.1 81.2)">1</text>
</g>
</svg>
